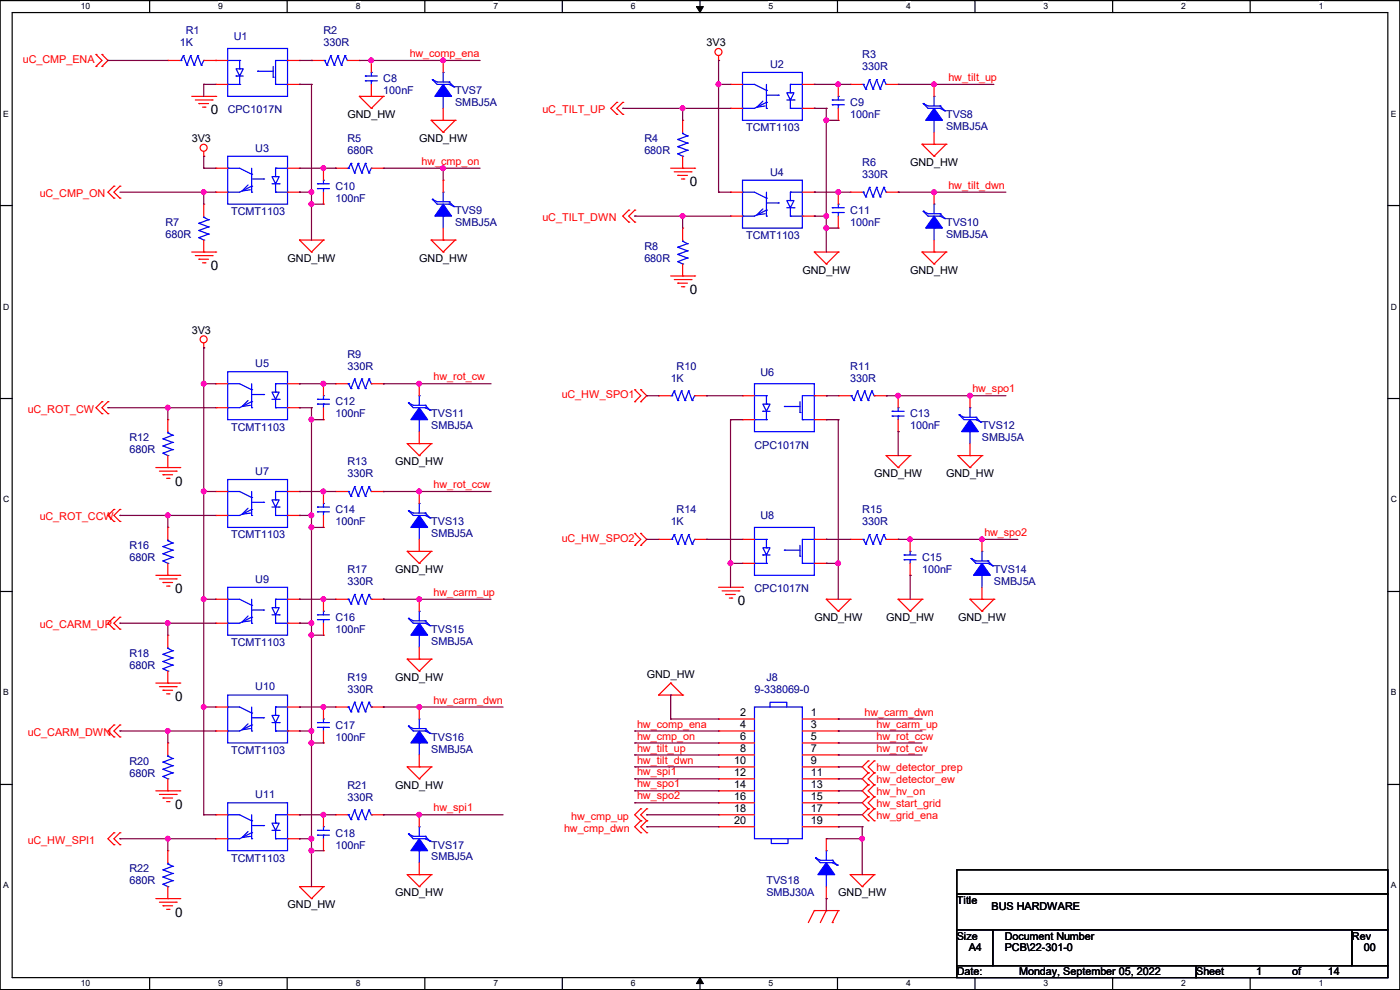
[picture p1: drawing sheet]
<svg xmlns="http://www.w3.org/2000/svg" width="297mm" height="210mm" viewBox="0 0 297 210" stroke-linecap="round" stroke-linejoin="round" font-family="sans-serif">
<path d="M0 .1h297v209.8h-297zM2.6 2.7h291.8v204.7h-291.8z" fill="none" stroke="#000" stroke-width=".25"/>
<g fill="#fff">
<path d="M17.1 .4h2v2h-2z"/>
<path d="M17.1 207.6h2v2h-2z"/>
</g>
<path d="M31.7 .1v2.6M31.7 207.4v2.5" fill="none" stroke="#000" stroke-width=".25"/>
<g fill="#fff">
<path d="M46.3 .4h1v2h-1z"/>
<path d="M46.3 207.6h1v2h-1z"/>
</g>
<path d="M60.9 .1v2.6M60.9 207.4v2.5" fill="none" stroke="#000" stroke-width=".25"/>
<g fill="#fff">
<path d="M75.5 .4h1v2h-1z"/>
<path d="M75.5 207.6h1v2h-1z"/>
</g>
<path d="M90.1 .1v2.6M90.1 207.4v2.5" fill="none" stroke="#000" stroke-width=".25"/>
<g fill="#fff">
<path d="M104.7 .4h1v2h-1z"/>
<path d="M104.7 207.6h1v2h-1z"/>
</g>
<path d="M119.3 .1v2.6M119.3 207.4v2.5" fill="none" stroke="#000" stroke-width=".25"/>
<g fill="#fff">
<path d="M133.9 .4h.9v2h-.9z"/>
<path d="M133.9 207.6h.9v2h-.9z"/>
</g>
<path d="M148.5 .1v2.6M148.5 207.4v2.5" fill="none" stroke="#000" stroke-width=".25"/>
<path d="M147.7 1.4h1.5l-.7 1.3zM148.5 207.4l.7 1.3h-1.5z" fill="#000" stroke="#000" stroke-width=".21"/>
<g fill="#fff">
<path d="M163.1 .4h.9v2h-.9z"/>
<path d="M163.1 207.6h.9v2h-.9z"/>
</g>
<path d="M177.7 .1v2.6M177.7 207.4v2.5" fill="none" stroke="#000" stroke-width=".25"/>
<g fill="#fff">
<path d="M192.2 .4h1v2h-1z"/>
<path d="M192.2 207.6h1v2h-1z"/>
</g>
<path d="M206.8 .1v2.6M206.8 207.4v2.5" fill="none" stroke="#000" stroke-width=".25"/>
<g fill="#fff">
<path d="M221.4 .4h1v2h-1z"/>
<path d="M221.4 207.6h1v2h-1z"/>
</g>
<path d="M236.1 .1v2.6M236.1 207.4v2.5" fill="none" stroke="#000" stroke-width=".25"/>
<g fill="#fff">
<path d="M250.6 .4h1v2h-1z"/>
<path d="M250.6 207.6h1v2h-1z"/>
</g>
<path d="M265.2 .1v2.6M265.2 207.4v2.5" fill="none" stroke="#000" stroke-width=".25"/>
<g fill="#fff">
<path d="M279.8 .4h1v2h-1z"/>
<path d="M279.8 207.6h1v2h-1z"/>
<path d="M.7 23.1h1.2v2h-1.2z"/>
<path d="M295.1 23.1h1.1v2h-1.1z"/>
<path d="M.7 64.1h1.2v1.9h-1.2z"/>
<path d="M295.1 64.1h1.2v1.9h-1.2z"/>
</g>
<path d="M0 43.6h2.6M294.4 43.6h2.6" fill="none" stroke="#000" stroke-width=".25"/>
<g fill="#fff">
<path d="M.7 105h1.2v2h-1.2z"/>
<path d="M295.1 105h1.2v2h-1.2z"/>
</g>
<path d="M0 84.5h2.6M294.4 84.5h2.6" fill="none" stroke="#000" stroke-width=".25"/>
<g fill="#fff">
<path d="M.7 145.9h1.2v2h-1.2z"/>
<path d="M295.1 145.9h1.1v2h-1.1z"/>
</g>
<path d="M0 125.5h2.6M294.4 125.5h2.6" fill="none" stroke="#000" stroke-width=".25"/>
<g fill="#fff">
<path d="M.7 186.9h1.2v1.9h-1.2z"/>
<path d="M295.1 186.9h1.1v1.9h-1.1z"/>
</g>
<path d="M0 166.4h2.6M294.4 166.4h2.6M203 184.5h91.4v5.1h-91.4zM203 189.6h91.4v7.6h-91.4zM203 197.2h7.6v7.7h-7.6zM210.6 197.2h76.2v7.7h-76.2zM286.8 197.2h7.6v7.7h-7.6zM203 204.9h50.8v2.5h-50.8zM253.8 204.9h40.6v2.5h-40.6z" fill="none" stroke="#000" stroke-width=".25"/>
<g fill="none" stroke="#f00" stroke-width=".25">
<path d="M20.4 11.6h.1M20.4 14.1h.1M20.4 11.6l1.2 1.2-1.2 1.3M21.6 14.1h.1M21.6 11.6h.1M21.6 11.6l1.3 1.2-1.3 1.3M35.6 12.8h.1M35.6 12.8h2.5M43.2 12.8h5.1M45.8 12.8h.1M45.8 17.9h.1M45.8 17.9h2.5"/>
<path d="M61 12.8h2.5M61 17.9h2.5M63.5 17.9h.1M63.5 12.8h.1M66.1 12.8h.1M66.1 12.8h2.5M73.7 12.8h2.5M76.2 12.8h.1M78.8 12.8h.1M78.8 12.8v2.6M78.8 17.9v2.5M94 12.8h.1"/>
<path d="M94 12.8v2.6M152.4 12.8h.1M152.4 11.8v1M155 17.9h.1M155 17.9h2.5M170.2 17.9h2.6M172.8 17.9h.1M177.8 17.9h.1M177.8 17.9v2.5M180.4 17.9h.1M180.4 17.9h2.5M188 17.9h2.5"/>
<path d="M190.5 17.9h.1M198.2 17.9h.1M198.2 17.9v2.5M24.2 39.5h.1M24.2 39.5l-1.3 1.3 1.3 1.2M25.4 39.5h.1M25.4 39.5l-1.2 1.3 1.2 1.2M40.7 20.4h5.1M41.4 21.2h3.6M42.2 22h.1M42.2 22h2M43 22.7h.5"/>
<path d="M43.2 33.1h.1M43.2 32.1v1M43.5 22.7h.1M45 21.2h.1M45.8 20.4h.1M45.8 35.7h.1M45.8 35.7h2.5M61 35.7h2.5M63.5 35.7h.1M68.6 35.7h.1M68.6 35.7v2.5M71.2 35.7h.1"/>
<path d="M71.2 35.7h2.5M76.2 20.4h.1M76.2 20.4h5.1M76.2 20.4l2.6 2.6M78.8 23h.1M78.8 20.4h.1M78.8 35.7h2.5M81.3 20.4h.1M81.3 35.7h.1M81.3 20.4l-2.5 2.6M91.5 25.5h.1M91.5 25.5h5.1"/>
<path d="M91.5 25.5l2.5 2.6M94 28.1h.1M94 38.2h.1M94 25.5h.1M94 23v2.5M94 38.2v2.6M96.6 25.5h.1M96.6 25.5l-2.6 2.6M130.9 21.7h.1M130.9 24.3h.1M130.9 21.7l-1.3 1.3 1.3 1.3M132.1 21.7h.1"/>
<path d="M132.1 24.3h.1M132.1 21.7l-1.2 1.3 1.2 1.3M142.3 35.7h5.1M143 36.4h3.6M143.8 37.2h.1M143.8 37.2h2M144.6 38h.5M144.8 35.7h.1M144.8 25.5h.1M144.8 25.5v2.6M144.8 33.1v2.6M145.1 38h.1"/>
<path d="M146.6 36.4h.1M147.4 35.7h.1M155 23h.1M155 23h2.5M170.2 23h2.6M172.8 23h.1M177.8 25.5h.1M177.8 23v2.5M195.6 30.6h.1M195.6 30.6h5.1M195.6 30.6l2.6 2.5M198.2 33.1h.1"/>
<path d="M198.2 30.6h.1M198.2 28.1v2.5M200.7 30.6h.1M200.7 30.6l-2.5 2.5M24.2 42h.1M25.4 42h.1M40.7 53.5h5.1M41.4 54.2h3.6M42.2 55h.1M42.2 55h2M43 55.8h.5M43.2 53.5h.1"/>
<path d="M43.2 43.3h.1M43.2 43.3v2.5M43.2 50.9v2.6M43.5 55.8h.1M45 54.2h.1M45.8 53.5h.1M45.8 40.8h.1M45.8 40.8h2.5M61 40.8h2.5M63.5 50.9h.1M63.5 40.8h.1M63.5 50.9h5.1"/>
<path d="M63.5 50.9l2.6 2.6M66.1 53.5h.1M68.6 50.9h.1M68.6 43.3h.1M68.6 50.9l-2.5 2.6M68.6 40.8v2.5M91.5 50.9h.1M91.5 50.9h5.1M91.5 50.9l2.5 2.6M94 53.5h.1M94 50.9h.1M94 48.4v2.5"/>
<path d="M96.6 50.9h.1M96.6 50.9l-2.6 2.6M133.4 44.6h.1M133.4 47.1h.1M133.4 44.6l-1.3 1.2 1.3 1.3M134.7 44.6h.1M134.7 47.1h.1M134.7 44.6l-1.3 1.2 1.3 1.3M142.3 58.5h5.1M143 59.3h3.6M144.8 58.5h.1M144.8 48.4h.1"/>
<path d="M144.8 48.4v2.5M144.8 56v2.5M146.6 59.3h.1M147.4 58.5h.1M155 45.8h.1M155 40.8h.1M155 40.8h2.5M155 45.8h2.5M170.2 40.8h2.6M170.2 45.8h2.6M172.8 53.5h.1M172.8 40.8h.1"/>
<path d="M172.8 45.8h.1M172.8 53.5h5M172.8 53.5l2.5 2.5M175.3 56h.1M177.8 53.5h.1M177.8 48.4h.1M177.8 40.8h.1M177.8 53.5l-2.5 2.5M177.8 40.8v2.5M177.8 45.8v2.6M180.4 40.8h.1M180.4 40.8h2.5"/>
<path d="M188 40.8h2.5M190.5 40.8h.1M195.6 53.5h.1M195.6 53.5h5.1M195.6 53.5l2.6 2.5M198.2 56h.1M198.2 40.8h.1M198.2 53.5h.1M198.2 40.8v2.5M198.2 50.9v2.6M200.7 53.5h.1M200.7 53.5l-2.5 2.5"/>
<path d="M43.2 73.8h.1M43.2 72.8v1M143.8 60.1h.1M143.8 60.1h2M144.6 60.8h.5M145.1 60.8h.1M21.6 85.2h.1M21.6 87.8h.1M21.6 85.2l-1.2 1.3 1.2 1.3M22.9 85.2h.1M22.9 87.8h.1M22.9 85.2l-1.3 1.3 1.3 1.3"/>
<path d="M33.1 99.2h5M33.8 99.9h3.6M35.6 99.2h.1M35.6 89h.1M35.6 89v2.6M35.6 96.6v2.6M37.4 99.9h.1M38.1 99.2h.1M45.8 86.5h.1M45.8 81.4h.1M45.8 81.4h2.5M45.8 86.5h2.5"/>
<path d="M61 81.4h2.5M61 86.5h2.5M63.5 81.4h.1M63.5 86.5h.1M68.6 89h.1M68.6 81.4h.1M68.6 81.4v2.5M68.6 86.5v2.5M71.2 81.4h.1M71.2 81.4h2.5M78.8 81.4h2.5M81.3 81.4h.1"/>
<path d="M86.4 94.1h.1M86.4 94.1h5.1M86.4 94.1l2.5 2.5M88.9 96.6h.1M88.9 81.4h.1M88.9 94.1h.1M88.9 81.4v2.5M88.9 91.6v2.5M91.5 94.1h.1M91.5 94.1l-2.6 2.5M134.7 82.7h.1M134.7 85.2h.1"/>
<path d="M134.7 82.7l1.2 1.2-1.2 1.3M135.9 85.2h.1M135.9 82.7h.1M135.9 82.7l1.3 1.2-1.3 1.3M139.7 83.9h.1M139.7 83.9h2.6M147.4 83.9h2.5M149.9 83.9h.1M157.5 83.9h.1M157.5 89h.1M157.5 83.9h2.6M157.5 89h2.6"/>
<path d="M172.8 83.9h2.5M172.8 89h2.5M175.3 89h.1M175.3 83.9h.1M177.8 83.9h.1M177.8 83.9h2.6M185.5 83.9h2.5M188 96.6h.1M188 83.9h.1M188 96.6h5.1M188 96.6l2.5 2.6M190.5 99.2h.1"/>
<path d="M190.5 91.6h.1M190.5 83.9h.1M190.5 83.9v2.6M190.5 89v2.6M193.1 96.6h.1M193.1 96.6l-2.6 2.6M203.2 96.6h.1M203.2 96.6h5.1M203.2 96.6l2.6 2.6M205.8 99.2h.1M205.8 83.9h.1M205.8 96.6h.1"/>
<path d="M205.8 83.9v2.6M205.8 94.1v2.5M208.3 96.6h.1M208.3 96.6l-2.5 2.6M24.2 108.1h.1M24.2 110.6h.1M24.2 108.1l-1.3 1.2 1.3 1.3M25.4 108.1h.1M25.4 110.6h.1M25.4 108.1l-1.2 1.2 1.2 1.3M34.6 100.7h.1M34.6 100.7h2"/>
<path d="M35.3 101.5h.6M35.6 111.9h.1M35.6 111.9v2.5M35.6 119.5v2.5M35.9 101.5h.1M45.8 109.3h.1M45.8 104.3h.1M45.8 104.3h2.5M45.8 109.3h2.5M61 104.3h2.5M61 109.3h2.5M63.5 104.3h.1"/>
<path d="M63.5 109.3h.1M68.6 111.9h.1M68.6 104.3h.1M68.6 104.3v2.5M68.6 109.3v2.6M71.2 104.3h.1M71.2 104.3h2.5M78.8 104.3h2.5M81.3 104.3h.1M86.4 117h.1M86.4 117h5.1M86.4 117l2.5 2.5"/>
<path d="M88.9 119.5h.1M88.9 104.3h.1M88.9 117h.1M88.9 104.3v2.5M88.9 114.4v2.6M91.5 117h.1M91.5 117l-2.6 2.5M134.7 113.2h.1M134.7 115.7h.1M134.7 113.2l1.2 1.2-1.2 1.3M135.9 115.7h.1M135.9 113.2h.1"/>
<path d="M135.9 113.2l1.3 1.2-1.3 1.3M139.7 114.4h.1M139.7 114.4h2.6M147.4 114.4h2.5M149.9 114.4h.1M157.5 114.4h.1M157.5 119.5h.1M157.5 114.4h2.6M157.5 119.5h2.6M172.8 114.4h2.5M172.8 119.5h2.5M175.3 119.5h.1"/>
<path d="M175.3 114.4h.1M180.4 114.4h.1M180.4 114.4h2.5M188 114.4h2.5M190.5 114.4h.1M193.1 114.4h.1M193.1 114.4v2.6M193.1 119.5v2.5M208.3 114.4h.1M208.3 114.4v2.6M24.2 130.9h.1M24.2 133.5h.1"/>
<path d="M24.2 130.9l-1.3 1.3 1.3 1.3M25.4 130.9h.1M25.4 133.5h.1M25.4 130.9l-1.2 1.3 1.2 1.3M33.1 122h5M33.8 122.8h3.6M34.6 123.6h.1M34.6 123.6h2M35.3 124.3h.6M35.6 134.7h.1M35.6 122h.1M35.6 134.7v2.6"/>
<path d="M35.9 124.3h.1M37.4 122.8h.1M38.1 122h.1M45.8 132.2h.1M45.8 127.1h.1M45.8 127.1h2.5M45.8 132.2h2.5M61 127.1h2.5M61 132.2h2.5M63.5 127.1h.1M63.5 132.2h.1M68.6 134.7h.1"/>
<path d="M68.6 127.1h.1M68.6 127.1v2.6M68.6 132.2v2.5M71.2 127.1h.1M71.2 127.1h2.5M78.8 127.1h2.5M81.3 127.1h.1M86.4 139.8h.1M86.4 139.8h5.1M86.4 139.8l2.5 2.6M88.9 127.1h.1M88.9 139.8h.1"/>
<path d="M88.9 127.1v2.6M88.9 137.3v2.5M91.5 139.8h.1M91.5 139.8l-2.6 2.6M152.4 124.6h5.1M153.2 125.3h3.6M154 126.1h.1M154 126.1h2M154.7 126.9h.5M155.2 126.9h.1M156.8 125.3h.1M157.5 124.6h.1"/>
<path d="M175.3 127.1h.1M175.3 127.1h5.1M175.3 127.1l2.5 2.6M177.8 129.7h.1M180.4 127.1h.1M180.4 127.1l-2.6 2.6M190.5 127.1h.1M190.5 127.1h5.1M190.5 127.1l2.6 2.6M193.1 129.7h.1M193.1 122h.1M195.6 127.1h.1"/>
<path d="M195.6 127.1l-2.5 2.6M205.8 127.1h.1M205.8 127.1h5.1M205.8 127.1l2.5 2.6M208.3 129.7h.1M208.3 127.1h.1M208.3 124.6v2.5M210.9 127.1h.1M210.9 127.1l-2.6 2.6M24.2 153.8h.1M24.2 156.3h.1M24.2 153.8l-1.3 1.3 1.3 1.2"/>
<path d="M25.4 153.8h.1M25.4 156.3h.1M25.4 153.8l-1.2 1.3 1.2 1.2M33.1 144.9h5M33.8 145.7h3.6M34.6 146.4h.1M34.6 146.4h2M35.3 147.2h.6M35.6 157.6h.1M35.6 144.9h.1M35.6 142.4v2.5M35.6 157.6v2.5"/>
<path d="M35.9 147.2h.1M37.4 145.7h.1M38.1 144.9h.1M45.8 155.1h.1M45.8 150h.1M45.8 150h2.5M45.8 155.1h2.5M61 150h2.5M61 155.1h2.5M63.5 150h.1M63.5 155.1h.1M68.6 157.6h.1"/>
<path d="M68.6 150h.1M68.6 150v2.5M68.6 155.1v2.5M71.2 150h.1M71.2 150h2.5M78.8 150h2.5M81.3 150h.1M88.9 142.4h.1M88.9 150h.1M88.9 150v2.5M139.7 147.4h.1M139.7 147.4h5.1"/>
<path d="M142.3 144.9h.1M142.3 144.9l-2.6 2.5M142.3 144.9l2.5 2.5M144.8 147.4h.1M152.4 152.5h.1M152.4 155.1h.1M152.4 157.6h.1M152.4 152.5h7.7M152.4 155.1h7.7M152.4 157.6h7.7M170.2 152.5h7.6M170.2 155.1h7.6"/>
<path d="M170.2 157.6h7.6M177.8 152.5h.1M177.8 155.1h.1M177.8 157.6h.1M24.2 176.7h.1M24.2 179.2h.1M24.2 176.7l-1.3 1.2 1.3 1.3M25.4 176.7h.1M25.4 179.2h.1M25.4 176.7l-1.2 1.2 1.2 1.3M33.1 167.8h5M33.8 168.5h3.6"/>
<path d="M34.6 169.3h.1M34.6 169.3h2M35.3 170.1h.6M35.6 167.8h.1M35.6 165.2v2.6M35.9 170.1h.1M37.4 168.5h.1M38.1 167.8h.1M45.8 177.9h.1M45.8 172.8h.1M45.8 172.8h2.5M45.8 177.9h2.5"/>
<path d="M61 172.8h2.5M61 177.9h2.5M63.5 172.8h.1M63.5 177.9h.1M68.6 172.8h.1M68.6 172.8v2.6M68.6 177.9v2.6M71.2 172.8h.1M71.2 172.8h2.5M78.8 172.8h2.5M81.3 172.8h.1M86.4 162.7h.1"/>
<path d="M86.4 162.7h5.1M86.4 162.7l2.5 2.5M88.9 165.2h.1M88.9 162.7h.1M88.9 172.8h.1M88.9 160.1v2.6M88.9 172.8v2.6M91.5 162.7h.1M91.5 162.7l-2.6 2.5M135.9 171.6h.1M135.9 174.1h.1M135.9 176.7h.1"/>
<path d="M135.9 171.6l-1.2 1.2 1.2 1.3M135.9 174.1l-1.2 1.3 1.2 1.3M137.2 171.6h.1M137.2 174.1h.1M137.2 176.7h.1M137.2 171.6l-1.3 1.2 1.3 1.3M137.2 174.1l-1.3 1.3 1.3 1.3M152.4 160.1h.1M152.4 162.7h.1M152.4 165.2h.1M152.4 167.8h.1M152.4 170.3h.1"/>
<path d="M152.4 172.8h.1M152.4 175.4h.1M152.4 167.8h7.7M152.4 162.7h7.7M152.4 172.8h7.7M152.4 160.1h7.7M152.4 165.2h7.7M152.4 170.3h7.7M152.4 175.4h7.7M170.2 167.8h7.6M170.2 162.7h7.6M170.2 172.8h7.6"/>
<path d="M170.2 160.1h7.6M170.2 165.2h7.6M170.2 170.3h7.6M170.2 175.4h7.6M175.3 177.9h.1M175.3 177.9v2.6M177.8 160.1h.1M177.8 162.7h.1M177.8 165.2h.1M177.8 167.8h.1M177.8 170.3h.1M177.8 172.8h.1"/>
<path d="M177.8 175.4h.1M184.2 161.4h.1M184.2 164h.1M184.2 166.5h.1M184.2 169h.1M184.2 171.6h.1M184.2 174.1h.1M184.2 161.4l-1.3 1.3 1.3 1.3M184.2 164l-1.3 1.2 1.3 1.3M184.2 166.5l-1.3 1.3 1.3 1.2M184.2 169l-1.3 1.3 1.3 1.3M184.2 171.6l-1.3 1.2 1.3 1.3"/>
<path d="M185.5 164h.1M185.5 161.4h.1M185.5 166.5h.1M185.5 169h.1M185.5 171.6h.1M185.5 174.1h.1M185.5 161.4l-1.3 1.3 1.3 1.3M185.5 164l-1.3 1.2 1.3 1.3M185.5 166.5l-1.3 1.3 1.3 1.2M185.5 169l-1.3 1.3 1.3 1.3M185.5 171.6l-1.3 1.2 1.3 1.3M33.1 190.6h5"/>
<path d="M33.8 191.4h3.6M34.6 192.2h.1M34.6 192.2h2M35.3 192.9h.6M35.6 190.6h.1M35.6 180.5h.1M35.6 180.5v2.5M35.6 188.1v2.5M35.9 192.9h.1M37.4 191.4h.1M38.1 190.6h.1M63.5 188.1h.1"/>
<path d="M63.5 188.1h5.1M63.5 188.1l2.6 2.5M66.1 190.6h.1M68.6 188.1h.1M68.6 180.5h.1M68.6 188.1l-2.5 2.5M86.4 185.5h.1M86.4 185.5h5.1M86.4 185.5l2.5 2.6M88.9 188.1h.1M88.9 185.5h.1M88.9 183v2.5"/>
<path d="M91.5 185.5h.1M91.5 185.5l-2.6 2.6M172.8 193.2h.1M172.8 193.2l-1.3 2.5M172.8 193.2h5M175.3 193.2h.1M175.3 190.6h.1M175.3 193.2l-1.3 2.5M175.3 188.1v2.5M176.6 195.7h.1M177.8 193.2h.1M177.8 193.2l-1.2 2.5"/>
<path d="M180.4 185.5h.1M180.4 185.5h5.1M180.4 185.5l2.5 2.6M182.9 188.1h.1M185.5 185.5h.1M185.5 185.5l-2.6 2.6"/>
<circle cx="152.4" cy="11" r=".74"/>
<circle cx="43.2" cy="31.3" r=".74"/>
<circle cx="43.2" cy="72" r=".74"/>
</g>
<g fill="none" stroke="#00f" stroke-width=".25">
<path d="M38.1 12.8h.3M38.4 12.8h.1M38.9 11.8h.1M38.9 11.8l-.5 1M38.9 11.8l.8 2M39.7 13.8h.1M40.4 11.8h.1M40.4 11.8l-.7 2M40.4 11.8l.8 2M41.2 13.8h.1M42 11.8h.1M42 11.8l-.8 2"/>
<path d="M42 11.8l.7 2M42.7 13.8h.1M43.2 12.8h.1M43.2 12.8l-.5 1M48.3 10.3h12.7v10.1h-12.7zM48.3 17.9h.1M48.3 12.8h2.5M48.3 17.9h2.5M50.1 14.6h1.5l-.8 1.5zM50.1 16.1h.1M50.1 16.1h1.5M50.8 17.9h.1"/>
<path d="M50.8 14.6h.1M50.8 12.8h.1M50.8 12.8v1.8M50.8 16.1v1.8M54.7 15.1h.1M54.7 15.1h3.3M58 16.4h.1M58 14.1v2.3M58.5 17.9h.1M58.5 17.9h2.5M61 12.8h.1M61 17.9h.1"/>
<path d="M61 12.8h-2.5v5.1M68.6 12.8h.3M68.9 12.8h.1M68.9 12.8l.5 1M69.4 13.8h.1M70.1 11.8h.1M70.1 11.8l-.7 2M70.1 11.8l.8 2M70.9 13.8h.1M71.7 11.8h.1M71.7 11.8l-.8 2M71.7 11.8l.7 2"/>
<path d="M72.4 13.8h.1M73.2 11.8h.1M73.2 11.8l-.8 2M73.2 11.8l.5 1M73.7 12.8h.1M77.5 17.1h.1M77.5 16.1h.1M77.5 16.1h2.6M77.5 17.1h2.6M78.8 15.4h.1M78.8 17.1h.1M78.8 15.4v.7"/>
<path d="M78.8 17.1v.8M91.7 16.9h.1M91.7 16.9l1.1 1h2.5M91.7 16.9l1.1 .5h2.5M94 15.4h.1M94 15.4v2M95.3 17.9h.1M95.3 17.4h.1M95.3 17.4l1 1M95.3 17.9l1 .5M96.3 18.4h.1M157.5 15.4h12.7v10.1h-12.7z"/>
<path d="M157.5 17.9h.1M157.5 17.9h2.6l2.5 1.3M162.6 19.2h.1M162.6 17.9v5.1M166.9 19.7h1.5l-.7 1.5zM167.7 19.7h.1M167.7 17.9h.1M167.7 17.9h2.5M167.7 17.9v1.8M182.9 17.9h.3M183.2 17.9h.1M183.2 17.9l.5 1"/>
<path d="M183.7 18.9h.1M184.4 16.9h.1M184.4 16.9l-.7 2M184.4 16.9l.8 2M185.2 18.9h.1M186 16.9h.1M186 16.9l-.8 2M186 16.9l.7 2M186.7 18.9h.1M187.5 16.9h.1M187.5 16.9l-.8 2M187.5 16.9l.5 1"/>
<path d="M188 17.9h.1M48.3 33.1h12.7v10.2h-12.7zM48.3 35.7h.1M48.3 35.7h2.5l2.6 1.3M52.6 39.2l-1.2 1.3 1.7-.2M53.4 39.5h.1M53.4 37h.1M53.4 35.7v5.1M53.4 39.5l-2.6 1.3h-2.5M53.4 38h2.5M55.9 38h.1M57.7 37.5h1.5l-.7 1.5z"/>
<path d="M57.7 39h1.5M58.5 37.5h.1M58.5 35.7h.1M58.5 35.7v1.8M58.5 39v1.8M58.5 35.7h2.5M59.2 39h.1M67.4 39h.1M67.4 39h2.5M68.6 38.2h.1M68.6 38.2v.8M73.7 35.7h.3"/>
<path d="M74 35.7h.1M74.5 34.7h.1M74.5 34.7l-.5 1M74.5 34.7l.7 2M75.2 36.7h.1M76 34.7h.1M76 34.7l-.8 2M76 34.7l.8 2M76.8 36.7h.1M77.5 34.7h.1M77.5 34.7l-.7 2M77.5 34.7l.8 2"/>
<path d="M78.3 36.7h.1M78.8 35.7h.1M78.8 35.7l-.5 1M94 20.4h.1M94 20.4v2.6M143.8 29.6h.1M143.8 31.1h.1M143.8 32.6h.1M143.8 29.6l2 .8M143.8 31.1l2 .8M143.8 32.6l1 .5M144.8 33.1h.1"/>
<path d="M144.8 28.3h.1M144.8 28.1v.2M144.8 28.3l1 .5M145.8 28.8h.1M145.8 30.4h.1M145.8 31.9h.1M145.8 28.8l-2 .8M145.8 30.4l-2 .7M145.8 31.9l-2 .7M157.5 38.2h12.7v10.2h-12.7zM157.5 23h.1M161.8 21.5l-1.2 1.2 1.7-.2"/>
<path d="M162.6 23h.1M162.6 21.7h.1M162.6 21.7l-2.5 1.3h-2.6M162.6 20.2h2.5M165.1 20.2h.1M166.9 21.2h1.5M167.7 23h.1M167.7 23h2.5M167.7 21.2v1.8M168.4 21.2h.1M170.2 23h.1M176.6 22.2h.1"/>
<path d="M176.6 21.2h.1M176.6 22.2h2.5M176.6 21.2h2.5M177.8 20.4h.1M177.8 22.2h.1M177.8 20.4v.8M177.8 22.2v.8M184.4 39.8h.1M184.4 39.8l-.7 2M184.4 39.8l.8 2M186 39.8h.1M186 39.8l-.8 2"/>
<path d="M186 39.8l.7 2M187.5 39.8h.1M187.5 39.8l-.8 2M187.5 39.8l.5 1M195.9 22h.1M195.9 22l1 1h2.5M195.9 22l1 .5h2.5M198.2 20.4h.1M198.2 25.5h.1M198.2 20.4v2.1M198.2 25.5v2.6M199.4 23h.1"/>
<path d="M199.4 22.5h.1M199.4 22.5l1 1M199.4 23l1 .5M200.4 23.5h.1M42.2 47.4h.1M42.2 48.9h.1M42.2 50.4h.1M42.2 47.4l2 .7M42.2 48.9l2 .8M42.2 50.4l1 .5M43.2 50.9h.1M43.2 46.1h.1"/>
<path d="M43.2 46.1l1 .5M43.2 45.8v.3M44.2 46.6h.1M44.2 48.1h.1M44.2 49.7h.1M44.2 46.6l-2 .8M44.2 48.1l-2 .8M44.2 49.7l-2 .7M48.3 40.8h.1M53.4 40.8h.1M58.5 40.8h.1M58.5 40.8h2.5"/>
<path d="M61 40.8h.1M67.4 40h.1M67.4 40h2.5M68.6 40h.1M68.6 40v.8M91.7 42.3h.1M91.7 42.3l1.1 1h2.5M91.7 42.3l1.1 .5h2.5M94 40.8h.1M94 45.8h.1M94 40.8v2M94 45.8v2.6"/>
<path d="M95.3 43.3h.1M95.3 42.8h.1M95.3 42.8l1 1M95.3 43.3l1 .5M96.3 43.8h.1M143.8 52.5h.1M143.8 54h.1M143.8 55.5h.1M143.8 52.5l2 .7M143.8 54l2 .7M143.8 55.5l1 .5M144.8 56h.1"/>
<path d="M144.8 51.2h.1M144.8 51.2l1 .5M144.8 50.9v.3M145.8 51.7h.1M145.8 53.2h.1M145.8 54.7h.1M145.8 51.7l-2 .8M145.8 53.2l-2 .8M145.8 54.7l-2 .8M157.5 40.8h.1M157.5 45.8h.1M157.5 40.8h2.6l2.5 1.2"/>
<path d="M161.8 44.3l-1.2 1.3 1.7-.3M162.6 45.8h.1M162.6 44.6h.1M162.6 42h.1M162.6 44.6l-2.5 1.2h-2.6M162.6 40.8v5M162.6 43.1h2.5M165.1 43.1h.1M166.9 42.5h1.5l-.7 1.6zM166.9 44.1h1.5M167.7 45.8h.1M167.7 42.5h.1"/>
<path d="M167.7 40.8h.1M167.7 45.8h2.5M167.7 40.8h2.5M167.7 40.8v1.7M167.7 44.1v1.7M168.4 44.1h.1M170.2 45.8h.1M176.6 45.1h.1M176.6 44.1h.1M176.6 45.1h2.5M176.6 44.1h2.5M177.8 43.3h.1"/>
<path d="M177.8 45.1h.1M177.8 43.3v.8M177.8 45.1v.7M182.9 40.8h.3M183.2 40.8h.1M183.2 40.8l.5 1M183.7 41.8h.1M185.2 41.8h.1M186.7 41.8h.1M188 40.8h.1M195.9 44.8h.1M195.9 44.8l1 1h2.5"/>
<path d="M195.9 44.8l1 .5h2.5M198.2 43.3h.1M198.2 48.4h.1M198.2 43.3v2M198.2 48.4v2.5M199.4 45.8h.1M199.4 45.3h.1M199.4 45.3l1 1.1M199.4 45.8l1 .6M200.4 46.4h.1M48.3 78.9h12.7v10.1h-12.7zM34.6 93.1h.1"/>
<path d="M34.6 94.6h.1M34.6 96.1h.1M34.6 93.1l2 .8M34.6 94.6l2 .8M34.6 96.1l1 .5M35.6 96.6h.1M35.6 91.8h.1M35.6 91.8l1 .5M35.6 91.6v.2M36.6 92.3h.1M36.6 93.9h.1M36.6 95.4h.1"/>
<path d="M36.6 92.3l-2 .8M36.6 93.9l-2 .7M36.6 95.4l-2 .7M48.3 81.4h.1M48.3 86.5h.1M48.3 81.4h2.5l2.6 1.3M52.6 85l-1.2 1.2 1.7-.2M53.4 86.5h.1M53.4 85.2h.1M53.4 82.7h.1M53.4 81.4v5.1M53.4 85.2l-2.6 1.3h-2.5"/>
<path d="M53.4 83.7h2.5M55.9 83.7h.1M57.7 83.2h1.5l-.7 1.5zM57.7 84.7h1.5M58.5 86.5h.1M58.5 83.2h.1M58.5 81.4h.1M58.5 86.5h2.5M58.5 81.4v1.8M58.5 84.7v1.8M58.5 81.4h2.5M59.2 84.7h.1"/>
<path d="M61 86.5h.1M67.4 85.7h.1M67.4 84.7h.1M67.4 84.7h2.5M67.4 85.7h2.5M68.6 83.9h.1M68.6 85.7h.1M68.6 83.9v.8M68.6 85.7v.8M73.7 81.4h.3M74 81.4h.1M74 81.4l.5 1"/>
<path d="M74.5 82.4h.1M75.2 80.4h.1M75.2 80.4l-.7 2M75.2 80.4l.8 2M76 82.4h.1M76.8 80.4h.1M76.8 80.4l-.8 2M76.8 80.4l.7 2M77.5 82.4h.1M78.3 80.4h.1M78.3 80.4l-.8 2M78.3 80.4l.5 1"/>
<path d="M78.8 81.4h.1M86.7 85.5h.1M86.7 85.5l1 1h2.5M86.7 85.5l1 .5h2.5M88.9 83.9h.1M88.9 89h.1M88.9 83.9v2.1M88.9 89v2.6M90.2 86.5h.1M90.2 86h.1M90.2 86l1 1M90.2 86.5l1 .5"/>
<path d="M91.2 87h.1M142.3 83.9h.2M142.5 83.9h.1M143 82.9h.1M143 82.9l-.5 1M143 82.9l.8 2.1M143.8 85h.1M144.6 82.9h.1M144.6 82.9l-.8 2.1M144.6 82.9l.7 2.1M145.3 85h.1M146.1 82.9h.1"/>
<path d="M146.1 82.9l-.8 2.1M146.1 82.9l.8 2.1M146.9 85h.1M147.4 83.9h.1M147.4 83.9l-.5 1.1M160.1 81.4h12.7v10.2h-12.7zM160.1 89h.1M160.1 89h2.5M160.1 83.9h2.5M161.8 85.7h1.6l-.8 1.5zM161.8 87.2h.1M161.8 87.2h1.6"/>
<path d="M162.6 89h.1M162.6 85.7h.1M162.6 83.9h.1M162.6 83.9v1.8M162.6 87.2v1.8M166.4 86.2h.1M166.4 86.2h3.3M169.7 87.5h.1M169.7 85.2v2.3M170.2 89h.1M170.2 89h2.6M172.8 83.9h.1"/>
<path d="M172.8 89h.1M172.8 83.9h-2.6v5.1M180.4 83.9h.2M180.6 83.9h.1M180.6 83.9l.5 1.1M181.1 85h.1M181.9 82.9h.1M181.9 82.9l-.8 2.1M181.9 82.9l.8 2.1M182.7 85h.1M183.4 82.9h.1M183.4 82.9l-.7 2.1"/>
<path d="M183.4 82.9l.8 2.1M184.2 85h.1M185 82.9h.1M185 82.9l-.8 2.1M185 82.9l.5 1M185.5 83.9h.1M189.3 88.3h.1M189.3 87.2h.1M189.3 87.2h2.5M189.3 88.3h2.5M190.5 86.5h.1M190.5 88.3h.1"/>
<path d="M190.5 86.5v.7M190.5 88.3v.7M203.5 88h.1M203.5 88l1 1h2.6M203.5 88l1 .5h2.6M205.8 86.5h.1M205.8 91.6h.1M205.8 86.5v2M205.8 91.6v2.5M207.1 89h.1M207.1 88.5h.1M207.1 88.5l1 1"/>
<path d="M207.1 89l1 .5M208.1 89.5h.1M34.6 116h.1M34.6 117.5h.1M34.6 119h.1M34.6 116l2 .7M34.6 117.5l2 .7M34.6 119l1 .5M35.6 119.5h.1M35.6 114.7h.1M35.6 114.4v.3M35.6 114.7l1 .5"/>
<path d="M36.6 115.2h.1M36.6 116.7h.1M36.6 118.2h.1M36.6 115.2l-2 .8M36.6 116.7l-2 .8M36.6 118.2l-2 .8M48.3 101.7h12.7v10.2h-12.7zM48.3 104.3h.1M48.3 109.3h.1M48.3 104.3h2.5l2.6 1.2M52.6 107.8l-1.2 1.3 1.7-.3M53.4 109.3h.1"/>
<path d="M53.4 108.1h.1M53.4 105.5h.1M53.4 104.3v5M53.4 108.1l-2.6 1.2h-2.5M53.4 106.6h2.5M55.9 106.6h.1M57.7 106h1.5l-.7 1.6zM57.7 107.6h1.5M58.5 109.3h.1M58.5 106h.1M58.5 104.3h.1M58.5 104.3v1.7"/>
<path d="M58.5 107.6v1.7M58.5 109.3h2.5M58.5 104.3h2.5M59.2 107.6h.1M61 109.3h.1M67.4 108.6h.1M67.4 107.6h.1M67.4 107.6h2.5M67.4 108.6h2.5M68.6 106.8h.1M68.6 108.6h.1M68.6 106.8v.8"/>
<path d="M68.6 108.6v.7M73.7 104.3h.3M74 104.3h.1M74 104.3l.5 1M74.5 105.3h.1M75.2 103.3h.1M75.2 103.3l-.7 2M75.2 103.3l.8 2M76 105.3h.1M76.8 103.3h.1M76.8 103.3l-.8 2M76.8 103.3l.7 2"/>
<path d="M77.5 105.3h.1M78.3 103.3h.1M78.3 103.3l-.8 2M78.3 103.3l.5 1M78.8 104.3h.1M86.7 108.3h.1M86.7 108.3l1 1h2.5M86.7 108.3l1 .5h2.5M88.9 106.8h.1M88.9 111.9h.1M88.9 106.8v2M88.9 111.9v2.5"/>
<path d="M90.2 109.3h.1M90.2 108.8h.1M90.2 108.8l1 1.1M90.2 109.3l1 .6M91.2 109.9h.1M142.3 114.4h.2M142.5 114.4h.1M143 113.4h.1M143 113.4l-.5 1M143 113.4l.8 2M143.8 115.4h.1M144.6 113.4h.1"/>
<path d="M144.6 113.4l-.8 2M144.6 113.4l.7 2M145.3 115.4h.1M146.1 113.4h.1M146.1 113.4l-.8 2M146.1 113.4l.8 2M146.9 115.4h.1M147.4 114.4h.1M147.4 114.4l-.5 1M160.1 111.9h12.7v10.1h-12.7zM160.1 119.5h.1M160.1 119.5h2.5"/>
<path d="M160.1 114.4h2.5M161.8 116.2h1.6l-.8 1.5zM161.8 117.7h.1M161.8 117.7h1.6M162.6 119.5h.1M162.6 116.2h.1M162.6 114.4h.1M162.6 114.4v1.8M162.6 117.7v1.8M166.4 116.7h.1M166.4 116.7h3.3M169.7 118h.1"/>
<path d="M169.7 115.7v2.3M170.2 119.5h.1M170.2 119.5h2.6M172.8 114.4h.1M172.8 119.5h.1M172.8 114.4h-2.6v5.1M182.9 114.4h.3M183.2 114.4h.1M183.2 114.4l.5 1M183.7 115.4h.1M184.4 113.4h.1M184.4 113.4l-.7 2"/>
<path d="M184.4 113.4l.8 2M185.2 115.4h.1M186 113.4h.1M186 113.4l-.8 2M186 113.4l.7 2M186.7 115.4h.1M187.5 113.4h.1M187.5 113.4l-.8 2M187.5 113.4l.5 1M188 114.4h.1M191.8 118.7h.1M191.8 117.7h.1"/>
<path d="M191.8 117.7h2.6M191.8 118.7h2.6M193.1 117h.1M193.1 118.7h.1M193.1 117v.7M193.1 118.7v.8M206 118.5h.1M206 118.5l1.1 1h2.5M206 118.5l1.1 .5h2.5M208.3 117h.1M208.3 117v2M209.6 119.5h.1"/>
<path d="M209.6 119h.1M209.6 119l1 1M209.6 119.5l1 .5M34.6 138.8h.1M34.6 138.8l2 .8M35.6 137.5h.1M35.6 137.3v.2M35.6 137.5l1 .5M36.6 138h.1M36.6 139.6h.1M36.6 138l-2 .8M36.6 139.6l-2 .7"/>
<path d="M48.3 124.6h12.7v10.1h-12.7zM48.3 127.1h.1M48.3 132.2h.1M48.3 127.1h2.5l2.6 1.3M52.6 130.7l-1.2 1.3 1.7-.3M53.4 132.2h.1M53.4 130.9h.1M53.4 128.4h.1M53.4 130.9l-2.6 1.3h-2.5M53.4 127.1v5.1M53.4 129.4h2.5M55.9 129.4h.1"/>
<path d="M57.7 128.9h1.5l-.7 1.5zM57.7 130.4h1.5M58.5 132.2h.1M58.5 128.9h.1M58.5 127.1h.1M58.5 132.2h2.5M58.5 127.1v1.8M58.5 130.4v1.8M58.5 127.1h2.5M59.2 130.4h.1M61 132.2h.1M67.4 131.4h.1"/>
<path d="M67.4 130.4h.1M67.4 130.4h2.5M67.4 131.4h2.5M68.6 129.7h.1M68.6 131.4h.1M68.6 129.7v.7M68.6 131.4v.8M73.7 127.1h.3M74 127.1h.1M74 127.1l.5 1M74.5 128.1h.1M75.2 126.1h.1"/>
<path d="M75.2 126.1l-.7 2M75.2 126.1l.8 2M76 128.1h.1M76.8 126.1h.1M76.8 126.1l-.8 2M76.8 126.1l.7 2M77.5 128.1h.1M78.3 126.1h.1M78.3 126.1l-.8 2M78.3 126.1l.5 1M78.8 127.1h.1M86.7 131.2h.1"/>
<path d="M86.7 131.2l1 1h2.5M86.7 131.2l1 .5h2.5M88.9 129.7h.1M88.9 134.7h.1M88.9 129.7v2M88.9 134.7v2.6M90.2 132.2h.1M90.2 131.7h.1M90.2 131.7l1 1M90.2 132.2l1 .5M91.2 132.7h.1M208.3 122h.1"/>
<path d="M208.3 122v2.6M210.6 120h.1M34.6 140.3h.1M34.6 141.9h.1M34.6 141.9l1 .5M34.6 140.3l2 .8M35.6 142.4h.1M36.6 141.1h.1M36.6 141.1l-2 .8M48.3 147.4h12.7v10.2h-12.7zM48.3 150h.1M48.3 155.1h.1"/>
<path d="M48.3 150h2.5l2.6 1.3M52.6 153.5l-1.2 1.3 1.7-.2M53.4 155.1h.1M53.4 153.8h.1M53.4 151.3h.1M53.4 150v5.1M53.4 153.8l-2.6 1.3h-2.5M53.4 152.3h2.5M55.9 152.3h.1M57.7 151.8h1.5l-.7 1.5zM57.7 153.3h1.5M58.5 155.1h.1"/>
<path d="M58.5 151.8h.1M58.5 150h.1M58.5 150v1.8M58.5 153.3v1.8M58.5 150h2.5M58.5 155.1h2.5M59.2 153.3h.1M61 155.1h.1M67.4 154.3h.1M67.4 153.3h.1M67.4 153.3h2.5M67.4 154.3h2.5"/>
<path d="M68.6 152.5h.1M68.6 154.3h.1M68.6 152.5v.8M68.6 154.3v.8M73.7 150h.3M74 150h.1M74 150l.5 1M74.5 151h.1M75.2 149h.1M75.2 149l-.7 2M75.2 149l.8 2M76 151h.1"/>
<path d="M76.8 149h.1M76.8 149l-.8 2M76.8 149l.7 2M77.5 151h.1M78.3 149h.1M78.3 149l-.8 2M78.3 149l.5 1M78.8 150h.1M86.7 154.1h.1M86.7 154.1l1 1h2.5M86.7 154.1l1 .5h2.5M88.9 152.5h.1"/>
<path d="M88.9 157.6h.1M88.9 152.5v2.1M88.9 157.6v2.5M90.2 155.1h.1M90.2 154.6h.1M90.2 154.6l1 1M90.2 155.1l1 .5M91.2 155.6h.1M160.1 150h10.1v27.9h-10.1zM163.4 150v-1h3.5v1M34.6 161.7h.1M34.6 163.2h.1"/>
<path d="M34.6 164.7h.1M34.6 164.7l1 .5M34.6 161.7l2 .7M34.6 163.2l2 .8M35.6 165.2h.1M35.6 160.4h.1M35.6 160.1v.3M35.6 160.4l1 .5M36.6 160.9h.1M36.6 162.4h.1M36.6 164h.1M36.6 160.9l-2 .8"/>
<path d="M36.6 162.4l-2 .8M36.6 164l-2 .7M48.3 170.3h12.7v10.2h-12.7zM48.3 172.8h.1M48.3 177.9h.1M48.3 172.8h2.5l2.6 1.3M52.6 176.4l-1.2 1.3 1.7-.3M53.4 177.9h.1M53.4 176.7h.1M53.4 174.1h.1M53.4 172.8v5.1M53.4 176.7l-2.6 1.2h-2.5"/>
<path d="M53.4 175.1h2.5M55.9 175.1h.1M57.7 174.6h1.5l-.7 1.5zM57.7 176.1h1.5M58.5 177.9h.1M58.5 174.6h.1M58.5 172.8h.1M58.5 172.8v1.8M58.5 176.1v1.8M58.5 177.9h2.5M58.5 172.8h2.5M59.2 176.1h.1"/>
<path d="M61 177.9h.1M67.4 177.2h.1M67.4 176.1h.1M67.4 176.1h2.5M67.4 177.2h2.5M68.6 175.4h.1M68.6 177.2h.1M68.6 175.4v.7M68.6 177.2v.7M73.7 172.8h.3M74 172.8h.1M74 172.8l.5 1.1"/>
<path d="M74.5 173.9h.1M75.2 171.8h.1M75.2 171.8l-.7 2.1M75.2 171.8l.8 2.1M76 173.9h.1M76.8 171.8h.1M76.8 171.8l-.8 2.1M76.8 171.8l.7 2.1M77.5 173.9h.1M78.3 171.8h.1M78.3 171.8l-.8 2.1M78.3 171.8l.5 1"/>
<path d="M78.8 172.8h.1M86.7 176.9h.1M86.7 176.9l1 1h2.5M86.7 176.9l1 .5h2.5M88.9 175.4h.1M88.9 175.4v2M90.2 177.9h.1M90.2 177.4h.1M90.2 177.4l1 1M90.2 177.9l1 .5M91.2 178.4h.1M163.6 177.9v1h3.6v-1"/>
<path d="M34.6 184.5h.1M34.6 186.1h.1M34.6 187.6h.1M34.6 184.5l2 .8M34.6 186.1l2 .7M34.6 187.6l1 .5M35.6 188.1h.1M35.6 183.3h.1M35.6 183v.3M35.6 183.3l1 .5M36.6 183.8h.1M36.6 185.3h.1"/>
<path d="M36.6 186.8h.1M36.6 183.8l-2 .7M36.6 185.3l-2 .8M36.6 186.8l-2 .8M88.9 180.5h.1M88.9 180.5v2.5M173 182h.1M173 182l1 1h2.6M173 182l1 .5h2.6M175.3 180.5h.1M175.3 185.5h.1M175.3 180.5v2"/>
<path d="M175.3 185.5v2.6M176.6 183h.1M176.6 182.5h.1M176.6 182.5l1 1M176.6 183l1 .5M177.6 183.5h.1"/>
</g>
<g fill="#00f" stroke="#00f" stroke-width=".25">
<path d="M88.9 132.2l1.8 2.5h-3.5z" fill-rule="evenodd"/>
<path d="M198.2 45.8l1.7 2.6h-3.5z" fill-rule="evenodd"/>
<path d="M208.3 119.5l1.8 2.5h-3.6z" fill-rule="evenodd"/>
<path d="M205.8 89l1.8 2.6h-3.6z" fill-rule="evenodd"/>
<path d="M94 43.3l1.8 2.5h-3.6z" fill-rule="evenodd"/>
<path d="M198.2 23l1.7 2.5h-3.5z" fill-rule="evenodd"/>
<path d="M88.9 109.3l1.8 2.6h-3.5z" fill-rule="evenodd"/>
<path d="M94 17.9l1.8 2.5h-3.6z" fill-rule="evenodd"/>
<path d="M175.3 183l1.8 2.5h-3.6z" fill-rule="evenodd"/>
<path d="M88.9 86.5l1.8 2.5h-3.5z" fill-rule="evenodd"/>
<path d="M88.9 155.1l1.8 2.5h-3.5z" fill-rule="evenodd"/>
<path d="M88.9 177.9l1.8 2.6h-3.5z" fill-rule="evenodd"/>
</g>
<g fill="none" stroke="#800040" stroke-width=".25">
<path d="M22.9 12.8h.1M22.9 12.8h12.7M43.2 17.9h.1M43.2 17.9h2.6M43.2 17.9v2.5M63.5 17.9h.1M63.5 12.8h2.6M63.5 17.9h2.6M66.1 17.9h.1M66.1 12.8h.1M66.1 17.9v33M76.2 12.8h25.4"/>
<path d="M78.8 12.8h.1M94 12.8h.1M101.6 12.8h.1M152.4 12.8h.1M152.4 17.9h.1M152.4 17.9h2.6M152.4 12.8v28M172.8 17.9h.1M172.8 17.9h7.6M177.8 17.9h.1M190.5 17.9h.1M190.5 17.9h20.4"/>
<path d="M198.2 17.9h.1M43.2 35.7h.1M43.2 33.1h.1M43.2 35.7h2.6M43.2 33.1v2.6M63.5 35.7h7.7M68.6 35.7h.1M71.2 35.7h.1M81.3 35.7h20.3M94 35.7h.1M94 35.7v2.5M101.6 35.7h.1"/>
<path d="M132.1 23h.1M132.1 23h22.9M144.8 23h.1M144.8 23v2.5M172.8 23h.1M172.8 23h2.5M175.3 23h.1M175.3 25.5h.1M175.3 23v30.5M175.3 25.5h2.5M25.4 40.8h20.4M43.2 40.8h.1"/>
<path d="M43.2 40.8v2.5M63.5 40.8h.1M63.5 40.8h2.6M66.1 43.3h.1M66.1 43.3h2.5M134.7 45.8h.1M134.7 45.8h20.3M144.8 45.8h.1M144.8 45.8v2.6M152.4 40.8h.1M152.4 40.8h2.6M172.8 45.8h.1"/>
<path d="M172.8 40.8h.1M172.8 40.8h7.6M172.8 45.8h2.5M175.3 45.8h.1M175.3 48.4h.1M175.3 48.4h2.5M177.8 40.8h.1M190.5 40.8h.1M190.5 40.8h22.9M198.2 40.8h.1M43.2 73.8h.1M43.2 73.8v99"/>
<path d="M22.9 86.5h.1M22.9 86.5h22.9M35.6 86.5h.1M35.6 86.5v2.5M43.2 81.4h.1M43.2 81.4h2.6M63.5 86.5h.1M63.5 81.4h.1M63.5 81.4h7.7M63.5 86.5h2.6M66.1 86.5h.1M66.1 89h.1"/>
<path d="M66.1 86.5v101.6M66.1 89h2.5M68.6 81.4h.1M81.3 81.4h.1M81.3 81.4h22.9M88.9 81.4h.1M137.2 83.9h.1M137.2 83.9h2.5M149.9 83.9h.1M149.9 83.9h7.6M155 89h.1M155 89h2.5"/>
<path d="M155 89v35.6M175.3 89h.1M175.3 83.9h.1M175.3 83.9h2.5M175.3 89h2.5M177.8 89h.1M177.8 89v38.1M188 83.9h.1M188 83.9h25.4M190.5 83.9h.1M190.5 91.6h.1M190.5 91.6v5"/>
<path d="M205.8 83.9h.1M25.4 109.3h.1M25.4 109.3h20.4M35.6 109.3h.1M35.6 109.3v2.6M43.2 104.3h.1M43.2 104.3h2.6M63.5 109.3h.1M63.5 104.3h.1M63.5 104.3h7.7M63.5 109.3h2.6M66.1 109.3h.1"/>
<path d="M66.1 111.9h.1M66.1 111.9h2.5M68.6 104.3h.1M81.3 104.3h.1M81.3 104.3h22.9M88.9 104.3h.1M137.2 114.4h.1M137.2 114.4h2.5M149.9 114.4h.1M149.9 114.4h7.6M155 119.5h.1M155 119.5h2.5"/>
<path d="M175.3 119.5h.1M175.3 114.4h.1M175.3 114.4h5.1M175.3 119.5h2.5M177.8 119.5h.1M190.5 114.4h.1M190.5 114.4h25.4M193.1 114.4h.1M208.3 114.4h.1M25.4 132.2h.1M25.4 132.2h20.4M35.6 132.2h.1"/>
<path d="M35.6 132.2v2.5M43.2 127.1h.1M43.2 127.1h2.6M63.5 132.2h.1M63.5 127.1h.1M63.5 127.1h7.7M63.5 132.2h2.6M66.1 132.2h.1M66.1 134.7h.1M66.1 134.7h2.5M68.6 127.1h.1M81.3 127.1h.1"/>
<path d="M81.3 127.1h22.9M88.9 127.1h.1M193.1 122h.1M193.1 122v5.1M25.4 155.1h.1M25.4 155.1h20.4M35.6 155.1h.1M35.6 155.1v2.5M43.2 150h.1M43.2 150h2.6M63.5 155.1h.1M63.5 150h.1"/>
<path d="M63.5 150h7.7M63.5 155.1h2.6M66.1 155.1h.1M66.1 157.6h.1M66.1 157.6h2.5M68.6 150h.1M81.3 150h.1M81.3 150h25.4M88.9 150h.1M134.7 155.1h.1M134.7 157.6h.1M134.7 155.1h17.7"/>
<path d="M134.7 157.6h17.7M142.3 152.5h.1M142.3 147.4h.1M142.3 152.5h10.1M142.3 147.4v5.1M177.8 157.6h.1M177.8 152.5h.1M177.8 155.1h.1M177.8 155.1h17.8M177.8 152.5h17.8M177.8 157.6h17.8M25.4 177.9h.1"/>
<path d="M25.4 177.9h20.4M35.6 177.9h.1M35.6 177.9v2.6M43.2 172.8h.1M43.2 172.8h2.6M63.5 172.8h.1M63.5 177.9h.1M63.5 172.8h7.7M63.5 177.9h2.6M66.1 177.9h.1M68.6 172.8h.1M81.3 172.8h.1"/>
<path d="M81.3 172.8h25.4M88.9 172.8h.1M134.7 167.8h.1M134.7 170.3h.1M134.7 165.2h.1M134.7 160.1h.1M134.7 162.7h.1M134.7 162.7h17.7M134.7 165.2h17.7M134.7 167.8h17.7M134.7 170.3h17.7M134.7 160.1h17.7"/>
<path d="M137.2 172.8h.1M137.2 175.4h.1M137.2 172.8h15.2M137.2 175.4h15.2M175.3 177.9h7.6M177.8 162.7h.1M177.8 165.2h.1M177.8 167.8h.1M177.8 170.3h.1M177.8 172.8h.1M177.8 175.4h.1M177.8 160.1h.1"/>
<path d="M177.8 162.7h5.1M177.8 165.2h5.1M177.8 167.8h5.1M177.8 170.3h5.1M177.8 172.8h5.1M177.8 175.4h5.1M177.8 160.1h17.8M182.9 175.4h.1M182.9 177.9h.1M182.9 175.4v10.1M66.1 180.5h.1M66.1 180.5h2.5"/>
<path d="M175.3 190.6h.1M175.3 190.6v2.6"/>
</g>
<g fill="#f0f" stroke="#f0f" stroke-width=".25">
<circle cx="78.8" cy="12.8" r=".49"/>
<circle cx="88.9" cy="81.4" r=".49"/>
<circle cx="88.9" cy="104.2" r=".49"/>
<circle cx="175.3" cy="48.4" r=".49"/>
<circle cx="43.2" cy="40.7" r=".49"/>
<circle cx="66.1" cy="40.7" r=".49"/>
<circle cx="155" cy="119.5" r=".49"/>
<circle cx="177.8" cy="119.5" r=".49"/>
<circle cx="88.9" cy="127.1" r=".49"/>
<circle cx="66.1" cy="134.7" r=".49"/>
<circle cx="66.1" cy="132.2" r=".49"/>
<circle cx="68.6" cy="35.7" r=".49"/>
<circle cx="177.8" cy="17.9" r=".49"/>
<circle cx="177.8" cy="40.7" r=".49"/>
<circle cx="68.6" cy="81.4" r=".49"/>
<circle cx="66.1" cy="109.3" r=".49"/>
<circle cx="66.1" cy="89" r=".49"/>
<circle cx="68.6" cy="104.2" r=".49"/>
<circle cx="66.1" cy="111.9" r=".49"/>
<circle cx="68.6" cy="127.1" r=".49"/>
<circle cx="66.1" cy="155" r=".49"/>
<circle cx="68.6" cy="150" r=".49"/>
<circle cx="66.1" cy="177.9" r=".49"/>
<circle cx="66.1" cy="157.6" r=".49"/>
<circle cx="175.3" cy="45.8" r=".49"/>
<circle cx="175.3" cy="25.5" r=".49"/>
<circle cx="152.4" cy="17.9" r=".49"/>
<circle cx="43.2" cy="127.1" r=".49"/>
<circle cx="43.2" cy="104.2" r=".49"/>
<circle cx="144.8" cy="23" r=".49"/>
<circle cx="144.8" cy="45.8" r=".49"/>
<circle cx="35.6" cy="86.5" r=".49"/>
<circle cx="35.6" cy="109.3" r=".49"/>
<circle cx="35.6" cy="132.2" r=".49"/>
<circle cx="35.6" cy="155" r=".49"/>
<circle cx="94" cy="12.8" r=".49"/>
<circle cx="94" cy="35.7" r=".49"/>
<circle cx="198.1" cy="17.9" r=".49"/>
<circle cx="198.1" cy="40.7" r=".49"/>
<circle cx="88.9" cy="150" r=".49"/>
<circle cx="190.5" cy="83.9" r=".49"/>
<circle cx="205.8" cy="83.9" r=".49"/>
<circle cx="208.3" cy="114.4" r=".49"/>
<circle cx="193.1" cy="114.4" r=".49"/>
<circle cx="182.9" cy="177.9" r=".49"/>
<circle cx="43.2" cy="150" r=".49"/>
<circle cx="68.6" cy="172.8" r=".49"/>
<circle cx="88.9" cy="172.8" r=".49"/>
<circle cx="35.6" cy="177.9" r=".49"/>
<circle cx="66.1" cy="180.4" r=".49"/>
<circle cx="66.1" cy="43.3" r=".49"/>
<circle cx="43.2" cy="81.4" r=".49"/>
</g>
<g font-size="2.8">
<text x="44.7" y="24.3">0</text>
<text x="146.3" y="39.5">0</text>
<text x="44.7" y="57.3">0</text>
<text x="146.3" y="62.4">0</text>
<text x="37.1" y="103">0</text>
<text x="37.1" y="125.9">0</text>
<text x="156.5" y="128.4">0</text>
<text x="37.1" y="148.7">0</text>
<text x="37.1" y="171.6">0</text>
<text x="37.1" y="194.4">0</text>
</g>
<g font-size="2.3" fill="#000080">
<text x="38.1" y="9.8">1K</text>
<text x="39.4" y="7.3">R1</text>
<text x="49.6" y="8.6">U1</text>
<text x="68.6" y="7.3">R2</text>
<text x="68.6" y="9.8">330R</text>
<text x="81.3" y="17.4">C8</text>
<text x="163.4" y="14.4">U2</text>
<text x="182.9" y="12.4">R3</text>
<text x="182.9" y="14.9">330R</text>
<text x="81.3" y="20">100nF</text>
<text x="96.6" y="20">TVS7</text>
<text x="96.6" y="22.5">SMBJ5A</text>
<text x="180.4" y="22.5">C9</text>
<text x="48.3" y="24">CPC1017N</text>
<text x="158.3" y="27.9">TCMT1103</text>
<text x="180.4" y="25.1">100nF</text>
<text x="200.7" y="25.1">TVS8</text>
<text x="200.7" y="27.6">SMBJ5A</text>
<text x="54.1" y="32.2">U3</text>
<text x="73.7" y="30.1">R5</text>
<text x="73.7" y="32.7">680R</text>
<text x="136.7" y="30.1">R4</text>
<text x="136.7" y="32.7">680R</text>
<text x="182.9" y="35.2">R6</text>
<text x="71.2" y="40.3">C10</text>
<text x="163.4" y="37.3">U4</text>
<text x="182.9" y="37.8">330R</text>
<text x="35.1" y="47.9">R7</text>
<text x="49.1" y="45.6">TCMT1103</text>
<text x="71.2" y="42.8">100nF</text>
<text x="96.6" y="45.4">TVS9</text>
<text x="96.6" y="47.9">SMBJ5A</text>
<text x="180.4" y="45.4">C11</text>
<text x="180.4" y="47.9">100nF</text>
<text x="200.7" y="47.9">TVS10</text>
<text x="35.1" y="50.5">680R</text>
<text x="136.7" y="53">R8</text>
<text x="158.3" y="50.7">TCMT1103</text>
<text x="200.7" y="50.5">SMBJ5A</text>
<text x="136.7" y="55.5">680R</text>
<text x="54.1" y="77.9">U5</text>
<text x="73.7" y="75.9">R9</text>
<text x="73.7" y="78.4">330R</text>
<text x="142.3" y="80.9">1K</text>
<text x="143.6" y="78.4">R10</text>
<text x="161.3" y="79.7">U6</text>
<text x="180.4" y="78.4">R11</text>
<text x="180.4" y="80.9">330R</text>
<text x="71.2" y="86">C12</text>
<text x="71.2" y="88.6">100nF</text>
<text x="91.5" y="88.6">TVS11</text>
<text x="193.1" y="88.6">C13</text>
<text x="27.5" y="93.6">R12</text>
<text x="49.1" y="91.4">TCMT1103</text>
<text x="91.5" y="91.1">SMBJ5A</text>
<text x="160.1" y="95.2">CPC1017N</text>
<text x="193.1" y="91.1">100nF</text>
<text x="208.3" y="91.1">TVS12</text>
<text x="208.3" y="93.6">SMBJ5A</text>
<text x="27.5" y="96.2">680R</text>
<text x="54.1" y="100.8">U7</text>
<text x="73.7" y="98.7">R13</text>
<text x="73.7" y="101.3">330R</text>
<text x="71.2" y="108.9">C14</text>
<text x="71.2" y="111.4">100nF</text>
<text x="91.5" y="111.4">TVS13</text>
<text x="91.5" y="114">SMBJ5A</text>
<text x="142.3" y="111.4">1K</text>
<text x="143.6" y="108.9">R14</text>
<text x="161.3" y="110.2">U8</text>
<text x="182.9" y="108.9">R15</text>
<text x="182.9" y="111.4">330R</text>
<text x="27.5" y="116.5">R16</text>
<text x="27.5" y="119">680R</text>
<text x="49.1" y="114.2">TCMT1103</text>
<text x="195.6" y="119">C15</text>
<text x="54.1" y="123.6">U9</text>
<text x="73.7" y="121.6">R17</text>
<text x="73.7" y="124.1">330R</text>
<text x="160.1" y="125.6">CPC1017N</text>
<text x="195.6" y="121.6">100nF</text>
<text x="210.9" y="121.6">TVS14</text>
<text x="210.9" y="124.1">SMBJ5A</text>
<text x="71.2" y="131.7">C16</text>
<text x="49.1" y="137.1">TCMT1103</text>
<text x="71.2" y="134.3">100nF</text>
<text x="91.5" y="134.3">TVS15</text>
<text x="91.5" y="136.8">SMBJ5A</text>
<text x="27.5" y="139.4">R18</text>
<text x="27.5" y="141.9">680R</text>
<text x="54.1" y="146.5">U10</text>
<text x="73.7" y="144.4">R19</text>
<text x="73.7" y="147">330R</text>
<text x="160.1" y="147">9-338069-0</text>
<text x="162.6" y="144.4">J8</text>
<text x="71.2" y="154.6">C17</text>
<text x="49.1" y="159.9">TCMT1103</text>
<text x="71.2" y="157.1">100nF</text>
<text x="91.5" y="157.1">TVS16</text>
<text x="91.5" y="159.7">SMBJ5A</text>
<text x="27.5" y="162.2">R20</text>
<text x="27.5" y="164.8">680R</text>
<text x="73.7" y="167.3">R21</text>
<text x="54.1" y="169.3">U11</text>
<text x="73.7" y="169.8">330R</text>
<text x="71.2" y="177.5">C18</text>
<text x="27.5" y="185.1">R22</text>
<text x="49.1" y="182.8">TCMT1103</text>
<text x="71.2" y="180">100nF</text>
<text x="91.5" y="180">TVS17</text>
<text x="91.5" y="182.5">SMBJ5A</text>
<text x="27.5" y="187.6">680R</text>
<text x="162.6" y="187.6">TVS18</text>
<text x="162.6" y="190.2">SMBJ30A</text>
</g>
<g font-size="2.3">
<text x="149.9" y="9.8">3V3</text>
<text x="73.7" y="25.1">GND_HW</text>
<text x="40.7" y="30.1">3V3</text>
<text x="88.9" y="30.1">GND_HW</text>
<text x="193.1" y="35.2">GND_HW</text>
<text x="61" y="55.5">GND_HW</text>
<text x="88.9" y="55.5">GND_HW</text>
<text x="170.2" y="58.1">GND_HW</text>
<text x="193.1" y="58.1">GND_HW</text>
<text x="40.7" y="70.8">3V3</text>
<text x="83.9" y="98.7">GND_HW</text>
<text x="185.5" y="101.3">GND_HW</text>
<text x="200.7" y="101.3">GND_HW</text>
<text x="83.9" y="121.6">GND_HW</text>
<text x="172.8" y="131.7">GND_HW</text>
<text x="188" y="131.7">GND_HW</text>
<text x="203.2" y="131.7">GND_HW</text>
<text x="137.2" y="143.9">GND_HW</text>
<text x="83.9" y="144.4">GND_HW</text>
<text x="157" y="152">2</text>
<text x="157" y="154.5">4</text>
<text x="172" y="152">1</text>
<text x="172" y="154.5">3</text>
<text x="157" y="157.1">6</text>
<text x="157" y="159.6">8</text>
<text x="172" y="157.1">5</text>
<text x="172" y="159.6">7</text>
<text x="83.9" y="167.3">GND_HW</text>
<text x="155.7" y="162.1">10</text>
<text x="155.7" y="164.7">12</text>
<text x="155.7" y="167.2">14</text>
<text x="172" y="162.1">9</text>
<text x="172" y="164.7">11</text>
<text x="172" y="167.2">13</text>
<text x="155.7" y="169.8">16</text>
<text x="155.7" y="172.3">18</text>
<text x="172" y="169.8">15</text>
<text x="172" y="172.3">17</text>
<text x="155.7" y="174.8">20</text>
<text x="172" y="174.8">19</text>
<text x="83.9" y="190.2">GND_HW</text>
<text x="177.8" y="190.2">GND_HW</text>
<text x="203" y="191.7">Title</text>
<text x="61" y="192.7">GND_HW</text>
<text x="210.4" y="193">BUS HARDWARE</text>
<text x="203" y="199.3">Size</text>
<text x="205.5" y="201.8">A4</text>
<text x="213.1" y="199.3">Document Number</text>
<text x="213.2" y="201.8">PCB\22-301-0</text>
<text x="286.8" y="199.3">Rev</text>
<text x="289.4" y="201.8">00</text>
<text x="203" y="206.9">Date:</text>
<text x="216.2" y="206.9">Monday, September 05, 2022</text>
<text x="253.8" y="206.9">Sheet</text>
<text x="266.5" y="206.9">1</text>
<text x="274.1" y="206.9">of</text>
<text x="281.7" y="206.9">14</text>
</g>
<g font-size="2.3" fill="#f00">
<text x="4.9" y="13.4">uC_CMP_ENA</text>
<text x="86.9" y="12.1">hw_comp_ena</text>
<text x="201.2" y="17.2">hw_tilt_up</text>
<text x="115.1" y="24">uC_TILT_UP</text>
<text x="89.5" y="35">hw_cmp_on</text>
<text x="8.4" y="41.8">uC_CMP_ON</text>
<text x="201.2" y="40">hw_tilt_dwn</text>
<text x="115.1" y="46.9">uC_TILT_DWN</text>
<text x="92" y="80.7">hw_rot_cw</text>
<text x="206.3" y="83.2">hw_spo1</text>
<text x="5.9" y="87.5">uC_ROT_CW</text>
<text x="119.2" y="84.5">uC_HW_SPO1</text>
<text x="92" y="103.5">hw_rot_ccw</text>
<text x="8.4" y="110.4">uC_ROT_CCW</text>
<text x="208.8" y="113.7">hw_spo2</text>
<text x="119.2" y="115">uC_HW_SPO2</text>
<text x="92" y="126.4">hw_carm_up</text>
<text x="8.4" y="133.3">uC_CARM_UP</text>
<text x="92" y="149.3">hw_carm_dwn</text>
<text x="135.2" y="154.3">hw_comp_ena</text>
<text x="183.4" y="151.8">hw_carm_dwn</text>
<text x="186" y="154.3">hw_carm_up</text>
<text x="5.9" y="156.1">uC_CARM_DWN</text>
<text x="135.2" y="156.9">hw_cmp_on</text>
<text x="135.2" y="159.4">hw_tilt_up</text>
<text x="135.2" y="162">hw_tilt_dwn</text>
<text x="186" y="156.9">hw_rot_ccw</text>
<text x="186" y="159.4">hw_rot_cw</text>
<text x="135.2" y="167">hw_spo1</text>
<text x="135.2" y="164.5">hw_spi1</text>
<text x="186" y="163.5">hw_detector_prep</text>
<text x="186" y="166">hw_detector_ew</text>
<text x="92" y="172.1">hw_spi1</text>
<text x="121.2" y="173.9">hw_cmp_up</text>
<text x="135.2" y="169.6">hw_spo2</text>
<text x="186" y="168.6">hw_hv_on</text>
<text x="186" y="171.1">hw_start_grid</text>
<text x="186" y="173.6">hw_grid_ena</text>
<text x="5.9" y="179">uC_HW_SPI1</text>
<text x="119.7" y="176.4">hw_cmp_dwn</text>
</g>
<g font-size="1.8">
<text x="17.1" y="2">10</text>
<text x="46.3" y="2">9</text>
<text x="75.5" y="2">8</text>
<text x="104.7" y="2">7</text>
<text x="133.9" y="2">6</text>
<text x="163.1" y="2">5</text>
<text x="192.2" y="2">4</text>
<text x="221.4" y="2">3</text>
<text x="250.6" y="2">2</text>
<text x="279.8" y="2">1</text>
<text x=".7" y="24.7">E</text>
<text x="295.1" y="24.7">E</text>
<text x=".7" y="65.7">D</text>
<text x="295.1" y="65.7">D</text>
<text x=".7" y="106.6">C</text>
<text x="295.1" y="106.6">C</text>
<text x=".7" y="147.5">B</text>
<text x="295.1" y="147.5">B</text>
<text x=".7" y="188.5">A</text>
<text x="295.1" y="188.5">A</text>
<text x="17.1" y="209.3">10</text>
<text x="46.3" y="209.3">9</text>
<text x="75.5" y="209.3">8</text>
<text x="104.7" y="209.3">7</text>
<text x="133.9" y="209.3">6</text>
<text x="163.1" y="209.3">5</text>
<text x="192.2" y="209.3">4</text>
<text x="221.4" y="209.3">3</text>
<text x="250.6" y="209.3">2</text>
<text x="279.8" y="209.3">1</text>
</g>
</svg>
